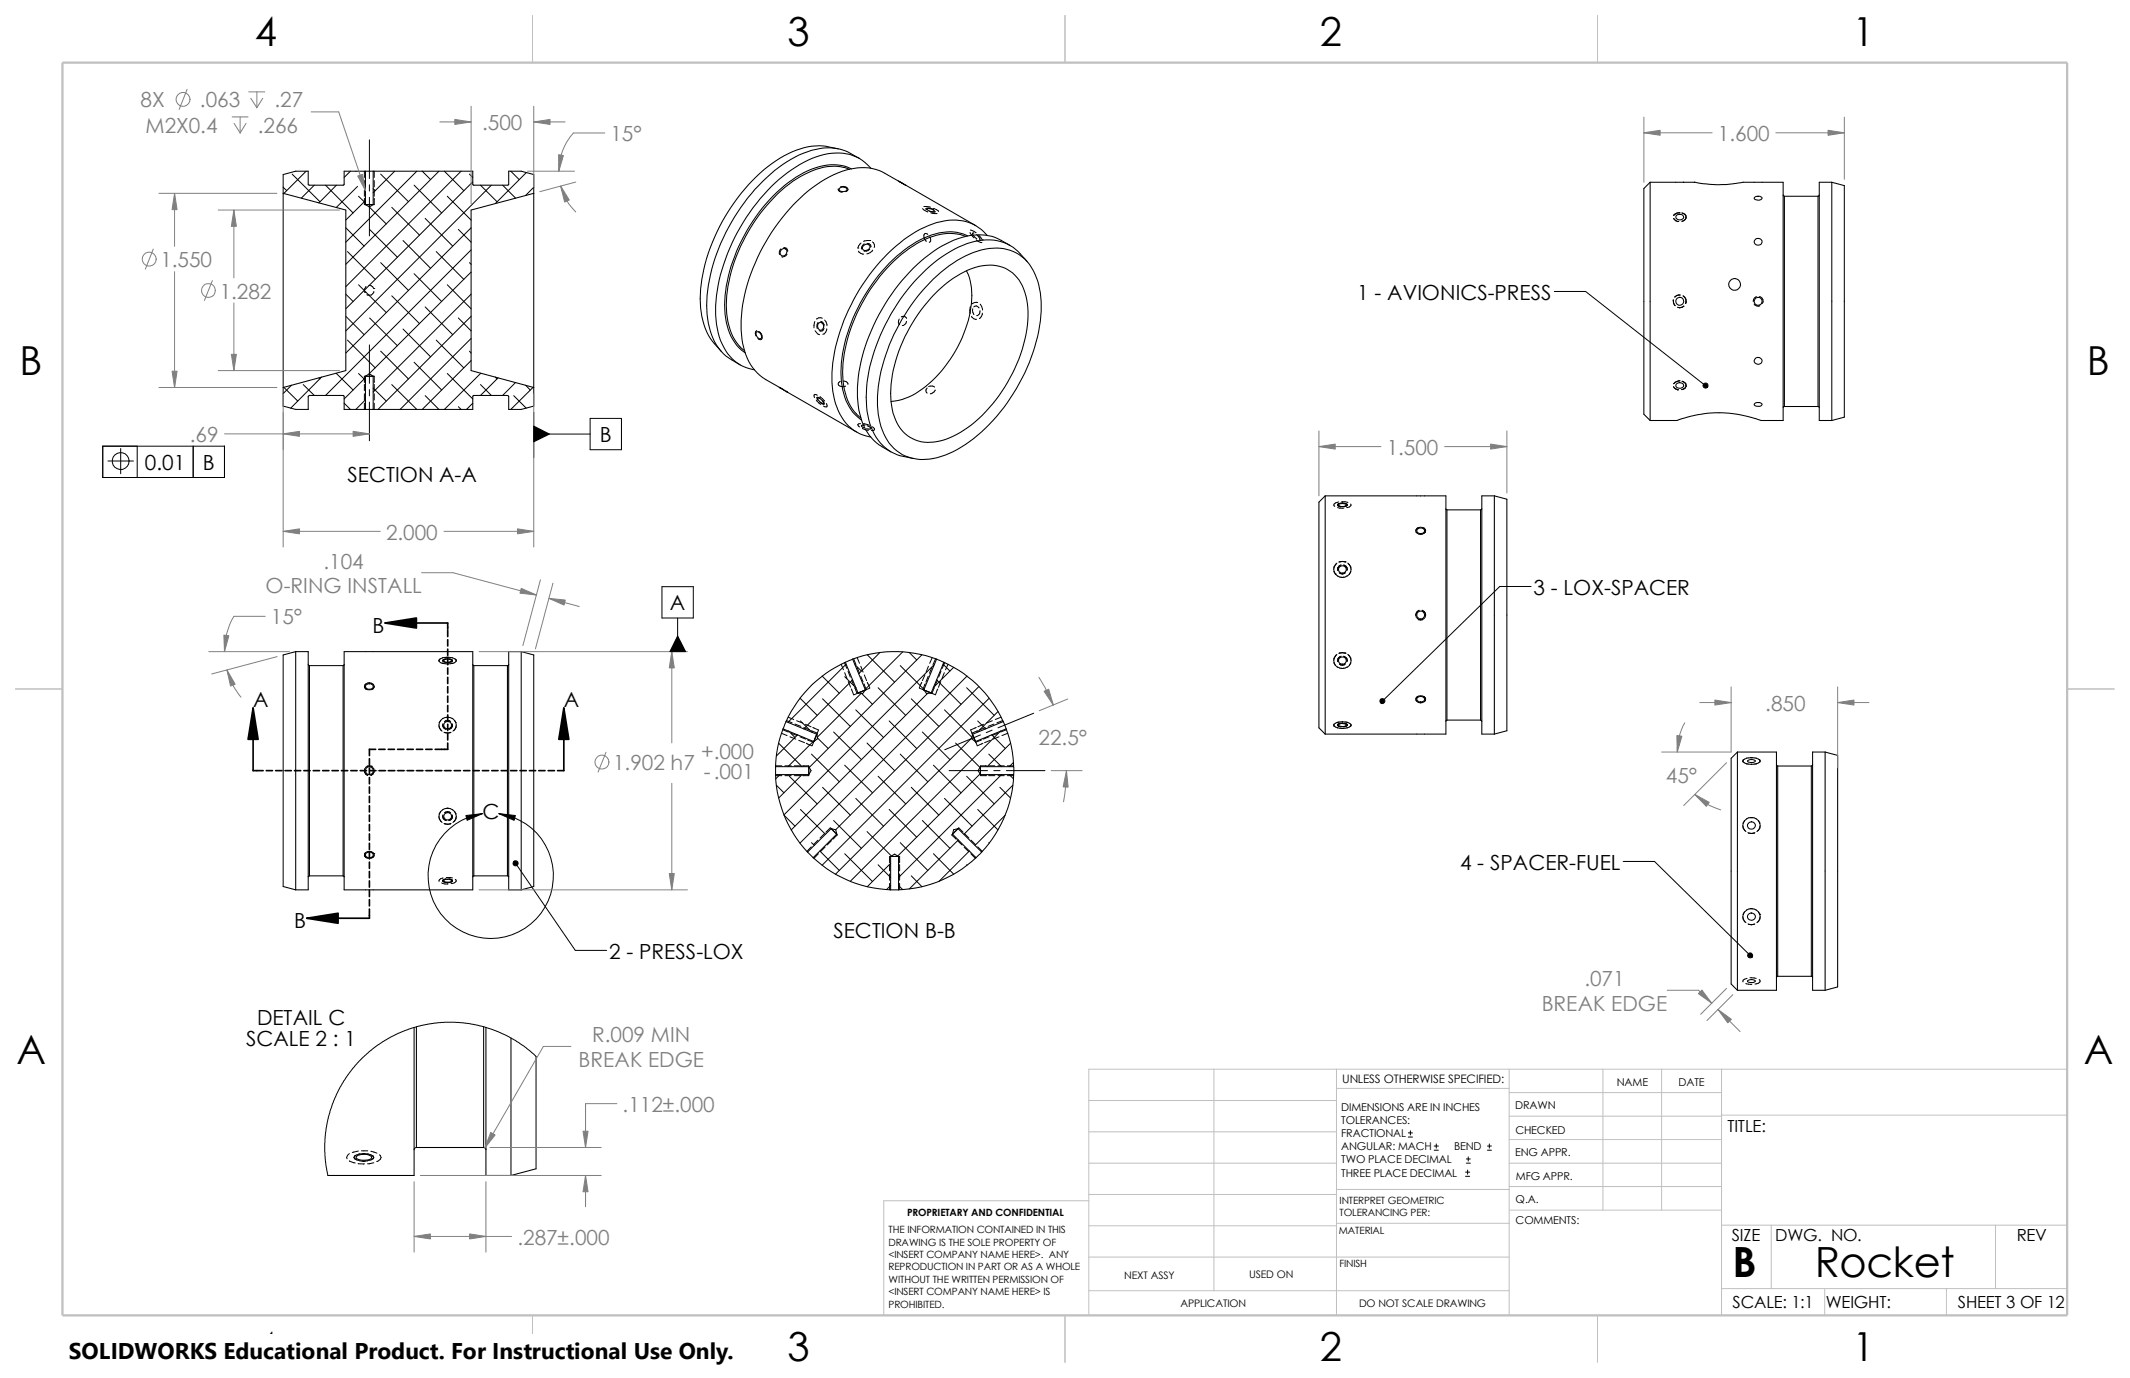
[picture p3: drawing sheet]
<svg xmlns="http://www.w3.org/2000/svg" width="432mm" height="279mm" viewBox="0 0 432 279" stroke-linecap="round" stroke-linejoin="round" font-family="sans-serif">
<g fill="none" stroke="#c0c0c0" stroke-width=".2">
<path d="M74.9 156.3h6M81.5 156.3h9.3M246.1 216.8v44.9M270.9 216.8v49.9M305.9 216.8v49.9M325 216.8v28.6M336.8 216.8v28.6M349 216.8v49.9M419.1 216.8h-198.4v49.9M220.7 223.1h50.2M220.7 235.8h50.2M220.7 229.5h50.2"/>
<path d="M270.9 220.7h35M305.9 235.8h43.1M305.9 221.5h43.1M305.9 226.3h43.1M305.9 231.1h43.1M349 226.1h70.1M220.7 243.5h-41.5v23.2M220.7 254.9h85.2M220.7 242.2h50.2M220.7 248.5h50.2M270.9 241.2h35.1M270.9 248h35.1"/>
<path d="M305.9 240.6h43.1M306 245.4h43M349 248.4h70.1M359.1 248.4v12.9M404.5 248.4v12.9M220.7 261.7h85.2M349 261.3h70.1M369.9 261.3v5.4M394.6 261.3v5.4"/>
</g>
<path d="M107.9 3.1v9.6M215.9 3.1v9.6M323.8 3.1v9.6M3.1 139.7h9.6M419.1 139.7h9.5M107.9 266.7v9.5M215.9 266.7v9.5M323.8 266.7v9.5" fill="none" stroke="#c0c0c0" stroke-width=".21"/>
<path d="M12.7 12.7h406.4v254h-406.4z" fill="none" stroke="#c0c0c0" stroke-width=".47"/>
<g fill="none" stroke="#000" stroke-width=".21">
<path d="M57.4 39.2v39.4M57.4 39.2l12.7 3.4v32.5l-12.7 3.5M74.1 34.7h-4.3v2.7l-.2 .1h-6.9l-.2-.1v-2.7h-2.6l-2.5 .7v3.8M74.1 34.7v6.8M74.1 34.7h1.5M75.6 34.7h20.2v2.7l.2 .1h6.9l.2-.1v-2.7h2.6l2.5 .7v3.8M75.6 34.7v6.8M108.2 39.2l-12.7 3.4v32.5l12.7 3.5M108.2 39.2v39.4M169.9 30.2a13.6 13.6 0 0 0-11.7 1.8 36.7 36.7 0 0 0-14.2 18.2 27.1 27.1 0 0 0-1.7 14 12.3 12.3 0 0 0 3.9 7M170.2 38.2a1.07 1.07 0 0 1 1.5 .2 .89 .89 0 0 1-.8 .5 .89 .89 0 0 1-.8-.5zM172.2 34.3a10.6 10.6 0 0 0-9.1 1 30.6 30.6 0 0 0-12 12.7 29.1 29.1 0 0 0-3.8 15.6 10 10 0 0 0 3.7 7.5"/>
<path d="M172.6 34.2a9.9 9.9 0 0 0-8.9 .4 30.5 30.5 0 0 0-13.4 14.2 27.8 27.8 0 0 0-3.2 15.7 9.8 9.8 0 0 0 4 7M174.2 32.1a10.5 10.5 0 0 0-7.3-2.1 22.3 22.3 0 0 0-13.1 7.6 37.8 37.8 0 0 0-10.5 24.3 13.9 13.9 0 0 0 3.3 9.8l1.1 .9 2.4 1.4M176.5 34.1a9 9 0 0 0-9.4-2.8 25.1 25.1 0 0 0-12.2 8.2 38.4 38.4 0 0 0-9.8 22.4 14.8 14.8 0 0 0 2.9 10.3 7.8 7.8 0 0 0 5 2.8M334.5 37h9a24.4 24.4 0 0 0 9.9 0h8.1v48.3h-4.5a24 24 0 0 0-17.1 0h-5.4M334.5 37l-1.3 1.2v45.8l1.3 1.3M334.5 37v48.3M361.5 39.5l.2 .3M361.7 39.8v42.6M361.7 39.8h6.9M368.6 39.8v42.6M368.8 39.5l-.2 .3M371.3 37v48.3"/>
<path d="M371.3 37l2.6 .6v47l-2.6 .7M371.3 37h-2.5v48.3h2.5M74.1 41.5l.8 .5 .7-.5M74.1 41.5h1.5M158.5 50.6a.69 .69 0 0 1 1 .1 .69 .69 0 0 1-.3 1 .68 .68 0 0 1-1-.1 .68 .68 0 0 1 .3-1zM175 49.8a.65 .65 0 0 1 1.1-.2 .65 .65 0 0 1-.2 1.1 .6 .6 0 0 1-.9 0 .6 .6 0 0 1 0-.9zM188 42.3a1.56 1.56 0 0 1 1.4 .5 1.33 1.33 0 0 1-1.5-.4zM189.2 56.6a21.3 21.3 0 0 1 11.3-6.2 8.6 8.6 0 0 1 9.9 6.5 25 25 0 0 1-1.4 15.6 36.2 36.2 0 0 1-14.9 18.6 12.4 12.4 0 0 1-10 1.6 9.1 9.1 0 0 1-5.7-7 25.4 25.4 0 0 1 1.5-14.7 40.3 40.3 0 0 1 9.3-14.4zM189.4 59.6a17.9 17.9 0 0 1 10.5-5.8 7.4 7.4 0 0 1 8.1 6.2 23.6 23.6 0 0 1-2.7 15.6 28.3 28.3 0 0 1-12.1 12.9 9.4 9.4 0 0 1-8.2 .4 8.3 8.3 0 0 1-4.2-6.6 25.4 25.4 0 0 1 3.6-15.9 32.1 32.1 0 0 1 5-6.8zM195.8 47.9a10.2 10.2 0 0 0-8.3 .7 29.7 29.7 0 0 0-12.8 13 29.1 29.1 0 0 0-3.8 15.7 10.2 10.2 0 0 0 3.6 7.5M195.9 54.9a12.6 12.6 0 0 1 .8 8.3 25.8 25.8 0 0 1-11.7 16.9l-2.1 .9-2.3 .4M196.2 47.8a9.5 9.5 0 0 0-8.1 .1 27.5 27.5 0 0 0-12.5 11.6 30 30 0 0 0-5 17.8 10.4 10.4 0 0 0 4.1 7.9"/>
<path d="M197.8 45.8l-18.4-10.7a11.1 11.1 0 0 0-10.4 .3 34.5 34.5 0 0 0-14.9 15.7 30.8 30.8 0 0 0-3.6 18.5 10.3 10.3 0 0 0 4.7 7.4l3.1 1.7M200.1 47.7a8.9 8.9 0 0 0-9.4-2.7 25.3 25.3 0 0 0-13 8.9 37.2 37.2 0 0 0-9 22.6 13.2 13.2 0 0 0 3.9 10.3l1.6 1.1 2.3 .7M204.8 49.8a11.2 11.2 0 0 0-12.2-.7 32.8 32.8 0 0 0-13.8 13.6 32.8 32.8 0 0 0-4.9 18.7 11.5 11.5 0 0 0 4.3 8.8l2.4 1.4M208.2 53l-1.4-1.5a9.1 9.1 0 0 0-9.1-2.6 25 25 0 0 0-12.3 8.2 39.3 39.3 0 0 0-9.7 21.5 16 16 0 0 0 2.4 10.7 8.3 8.3 0 0 0 5 3.2l2.1 .5M339.9 43.6a.79 .79 0 0 1 .9-.1 .79 .79 0 0 1 .4 .8 .82 .82 0 0 1-.9 .3 .82 .82 0 0 1-.5-.8zM355.7 40a1.04 1.04 0 0 1 1.5 .2 1 1 0 0 1-1.6 0zM355.8 48.6a.77 .77 0 0 1 1.1-.2 .77 .77 0 0 1 .2 1.1 .77 .77 0 0 1-1.1 .1 .62 .62 0 0 1-.2-1zM57.4 78.6v3.7l2.5 .7h2.6v-2.7l.2-.1h6.9l.2 .1v2.7h4.3M74.1 76.3v6.7M74.1 76.3l.8-.5 .7 .5M74.1 76.3h1.5M75.6 76.3v6.7"/>
<path d="M108.2 78.6v3.7l-2.5 .7h-2.6v-2.7l-.2-.1h-6.9l-.2 .1v2.7h-20.2M153.4 67.3a.88 .88 0 0 1 .8 .4 .88 .88 0 0 1 0 1 .95 .95 0 0 1-.8-1.4zM158.8 79l-.6-.4 15.5 9M165.9 65.6a.71 .71 0 0 1 1 .1 .71 .71 0 0 1-.1 1.1 .69 .69 0 0 1-.9-.1 .69 .69 0 0 1-.1-.9zM339.9 77.8a.89 .89 0 0 1 1.4 .4 .86 .86 0 0 1-.8 .5 .86 .86 0 0 1-.8-.6zM355.8 72.7a.76 .76 0 0 1 1.1-.2 .76 .76 0 0 1 .2 1.1 .76 .76 0 0 1-1.1 .1 .6 .6 0 0 1-.2-1zM74.1 83h1.5M165.8 80.7a1.35 1.35 0 0 1 1.1 1.1 1.47 1.47 0 0 1-1.1-1.1zM355.7 81.9a1.04 1.04 0 0 1 1.5 .1 1.08 1.08 0 0 1-1.6 0zM361.7 82.4l-.2 .2M361.7 82.4h6.9M368.6 82.4l.2 .2"/>
<path d="M268.6 100.5h24.5v48.3h-24.5M268.6 100.5l-1.2 1.3v45.8l1.2 1.2M268.6 100.5v48.3M271.4 102.2a1.36 1.36 0 0 1 1.5 .2 1.12 1.12 0 0 1-1.5 0zM287.3 107.4a.82 .82 0 0 1 .9-.3 .82 .82 0 0 1 .6 .7 .79 .79 0 0 1-1 .4 .79 .79 0 0 1-.5-.8zM293.1 103.2l.2 .2M293.3 103.4v42.6M293.3 103.4h6.8M300.1 103.4v42.6M300.4 103.2l-.3 .2M302.9 100.5h-2.5v48.3h2.5M302.9 100.5l2.6 .7v47l-2.6 .6"/>
<path d="M302.9 100.5v48.3M59.9 132.1h2.6v48.3h-2.6M59.9 132.1l-2.5 .7v46.9l2.5 .7M59.9 132.1v48.3M62.5 134.7l.2 .3M62.7 135h6.9M62.7 135v42.6M69.6 135v42.6M69.8 134.7l-.2 .3M69.8 132.1h26v48.3h-26zM74.1 139a.79 .79 0 0 1 1-.4 .79 .79 0 0 1 .5 .8 .82 .82 0 0 1-.9 .3 .82 .82 0 0 1-.6-.7zM90 133.9a1.36 1.36 0 0 1 1.5 0 1.02 1.02 0 0 1-1.5 0z"/>
<path d="M95.8 134.7l.3 .3M96.1 135v42.6M96.1 135h6.8M102.9 135v42.6M103.1 134.7l-.2 .3M105.7 132.1l2.5 .7v46.9l-2.5 .7M105.7 132.1h-2.6v48.3h2.6M105.7 132.1v48.3M171.4 134.3l2.5 6.2M171.4 134.3a23.9 23.9 0 0 0-12.1 12M172.8 133.6a24.4 24.4 0 0 1 17.1 0M172.8 133.6l-1.4 .7"/>
<path d="M172.8 133.6l2.6 6.3M175.4 139.9l-1.5 .6M175.4 139.9l-.5 .7-1-.1M187.3 139.9l1.5 .6M187.3 139.9l.5 .7 1-.1M189.9 133.6l1.4 .7M189.9 133.6l-2.6 6.3M191.3 134.3a23.9 23.9 0 0 1 12.1 12M191.3 134.3l-2.5 6.2M157.2 157.1a24.2 24.2 0 0 0 6.5 15.7M157.2 155.4v1.7M157.2 155.4h6.8"/>
<path d="M157.2 157.1h6.8M158.7 147.8a22.3 22.3 0 0 0-1.5 7.6M158.7 147.8l6.3 2.6M159.3 146.3l6.3 2.6M159.3 146.3l-.6 1.5M164 155.4l.4 .9-.4 .8M164 155.4v1.7M165.6 148.9l.1 .9-.7 .6M165.6 148.9l-.6 1.5M197.1 148.9l-.1 .9 .7 .6M197.1 148.9l.6 1.5M198.8 155.4h6.7"/>
<path d="M198.8 157.1h6.7M198.8 155.4l-.5 .9 .5 .8M198.8 155.4v1.7M203.4 146.3l.6 1.5M203.4 146.3l-6.3 2.6M204 147.8l-6.3 2.6M204 147.8a22.3 22.3 0 0 1 1.5 7.6M205.5 155.4v1.7M205.5 157.1a24.2 24.2 0 0 1-6.5 15.7M271.4 146.9a1.27 1.27 0 0 1 1.5 .1 1.21 1.21 0 0 1-1.5 .1zM287.3 141.5a.82 .82 0 0 1 .9-.3 .82 .82 0 0 1 .6 .8 .79 .79 0 0 1-1 .4 .79 .79 0 0 1-.5-.9zM293.3 146l-.2 .3"/>
<path d="M293.3 146h6.8M300.1 146l.3 .3M352.2 152.5h7.9v48.3h-7.9M352.2 152.5l-1.3 1.3v45.7l1.3 1.3M352.2 152.5v48.3M354.3 154.2a1.27 1.27 0 0 1 1.6 .1 1.31 1.31 0 0 1-1.7 0zM360.1 155.1l.3 .2M360.4 155.3v42.7M360.4 155.3h6.8M367.2 155.3v42.7M367.5 155.1l-.3 .2M370 152.5l2.5 .7v46.9l-2.5 .7"/>
<path d="M370 152.5h-2.5v48.3h2.5M370 152.5v48.3M62.7 177.6l-.2 .2M62.7 177.6h6.9M69.6 177.6l.2 .2M74.3 173a.79 .79 0 0 1 .9-.2 .79 .79 0 0 1 .4 .8 .82 .82 0 0 1-.9 .3 .82 .82 0 0 1-.6-.8zM90 178.5a1.2 1.2 0 0 1 1.5 .1 1.25 1.25 0 0 1-1.5 0zM96.1 177.6l-.3 .2M96.1 177.6h6.8M102.9 177.6l.2 .2M163.7 172.8l1.1 1.1M164.8 173.9a24.4 24.4 0 0 0 15.8 6.5"/>
<path d="M168.5 168l1.1 1.1M168.5 168l-4.8 4.8M168.5 168l.9 .2 .2 .9M169.6 169.1l-4.8 4.8M180.6 173.7v6.7M180.6 173.7l.8-.5 .8 .5M180.6 173.7h1.6M182.2 173.7v6.7M193.1 169.1l4.8 4.8M194.2 168l-1.1 1.1M194.2 168l4.8 4.8M194.2 168l-.9 .2-.2 .9"/>
<path d="M197.9 173.9a24.4 24.4 0 0 1-15.7 6.5M199 172.8l-1.1 1.1M180.6 180.4h1.6M354.3 198.8a1.27 1.27 0 0 1 1.6 .2 1.31 1.31 0 0 1-1.7-.1zM360.4 198l-.3 .2M360.4 198h6.8M367.2 198l.3 .2M83.9 208.3v30h-17.4M84.4 208.2v24.5M98 208.2v24.5M98.5 208.3v30h5.1M103.6 210.5v27.8"/>
<path d="M108.7 214.2v22.8l-5.1 1.3M72.3 234.5a2.84 2.84 0 0 1 3 0l.1 .2a2.65 2.65 0 0 1-2.9 .3l-.2-.1zM84.4 232.7l-.3 .1-.2 .3M84.4 232.7h13.6M98 232.7l.4 .1 .1 .3"/>
<circle cx="351.7" cy="57.7" r="1.19"/>
<circle cx="340.5" cy="61.1" r=".8"/>
<circle cx="356.4" cy="61.1" r=".8"/>
<circle cx="272.1" cy="115.4" r=".77"/>
<circle cx="272.1" cy="133.9" r=".77"/>
<circle cx="288" cy="124.7" r=".81"/>
<circle cx="74.9" cy="156.3" r=".81"/>
<circle cx="90.8" cy="147.1" r=".77"/>
<circle cx="90.8" cy="165.5" r=".77"/>
<circle cx="355" cy="167.4" r=".78"/>
<circle cx="355.1" cy="185.9" r=".77"/>
</g>
<g fill="none" stroke="#000" stroke-width=".2">
<path d="M57.4 38l.7 .7M59.2 35.3l5.7 5.6M62.1 34.7l-4.6 4.5M63.7 37.5l-2.6 2.7M66 37.5l5.6 5.7M68.2 37.5l-3.6 3.6M71 34.7l-1.2 1.3M72.1 34.8h.1M72.5 37.8l-4.3 4.3M72.7 39.8l1.4 1.3M73.9 34.7v1.3M73.9 36.6v1.3"/>
<path d="M73.9 38.5v1.3M74.9 28.4v7.8M74.9 37.5v1.2M75.6 38.3l.5 .4M75.9 34.7v1.3M75.9 36.6v1.3M75.9 38.5v1.3M77.2 35.3l5.6 5.6M80 34.7l-4.4 4.4M83.9 37.5l5.6 5.7M84.5 34.7l-14.4 14.4M85.6 34.7l1.7 1.7"/>
<path d="M89 34.7l-18.9 18.9M90.1 34.7l3.9 4M90.7 39.8l4.8 4.8M93.5 34.7l-23.4 23.4M95.2 35.3l.6 .7M95.8 36.9l-25.7 25.7M97.4 37.5l3.4 3.4M99.6 37.5l-29.5 29.6M101.9 37.5l2.6 2.7M103.5 34.7l1.7 1.7M106.7 35l-6.3 6.3M108.2 38l-1.6 1.6"/>
<path d="M169.9 38.3v.1a.69 .69 0 0 0 .9 .5M170.4 37.9l.1-.1a.84 .84 0 0 1 .9 0 .84 .84 0 0 1 .4 .8l-.4 .3M182.1 36.7l1.2 .7M182.6 37l1.1 .6M70.1 59.6l1.5 1.5M70.1 46.2l3.7 3.7M70.4 51l5.7 5.6M72.7 57.7l5.6 5.7M73.9 40.2v1.3h2v-1.3M74 59.3h.1M74.1 40.7l-4 3.9M74.2 58.1a1.06 1.06 0 0 0-.2 1.2"/>
<path d="M74.8 57.9a.98 .98 0 0 1 1 .6M74.8 42l3.5 3.4M74.9 40v7.8M74.9 46.5l5.7 5.7M75.8 58.5h.1M75.8 59.1a.88 .88 0 0 1-1.4 .6M77.2 53.3l5.6 5.6M79.4 60l5.6 5.6M79.4 42l5.6 5.7M81.7 48.8l5.6 5.6M83.9 55.5l5.6 5.6M86.2 44.3l5.6 5.6"/>
<path d="M88.4 51l5.6 5.6M90.7 57.7l4.8 4.9M92.9 46.5l2.6 2.6M95.2 53.3l.3 .3M95.5 46.2l-25.4 25.4M95.5 50.7l-29.5 29.5M95.5 55.2l-20.7 20.6M95.5 59.6l-19.9 19.9M97.5 42.1h.1M158.3 50.5a1.18 1.18 0 0 0-.3 1.1M158.9 50.2a.69 .69 0 0 1 .8 .8M159.6 51.6a1.1 1.1 0 0 1-1.1 .5"/>
<path d="M173.9 50.3h.1M174 50.9a1.21 1.21 0 0 0 1.1 .6M174.5 49.3l-.4 .5-.2 .5M175.2 49.5a.99 .99 0 0 0-.5 1M175.2 49.4v.1M175.8 49.4a.61 .61 0 0 1 .7 .7M176.3 48.8h.1M176.3 48.8l-1.3 .1M176.3 50.5a1.1 1.1 0 0 1-1.2 .4M176.9 49.1a.88 .88 0 0 1 .3 1.1M176.9 50.7a1.7 1.7 0 0 1-1.2 .8M187 42.3l1.1 .7"/>
<path d="M187.3 41.9l1.3 .1M188.1 47.5l-.6-.1a1.16 1.16 0 0 0 .3 1.5M188.4 42.8l.7 .2 .5-.1M188.5 48a.7 .7 0 0 1-.1 1.1M188.7 43.1l1.2 .2M189.1 42.5l-.5-.3a.78 .78 0 0 0-.9 .2l.1 .1M189.2 42.2l1.1 .7M196.6 47.2l.8 1M196.8 46.7l1.1 .5M197.4 47.2l-.3 .1 .1 .2 .8 .9M197.9 48.6l.9 .5h.3M198 47.6l.6 .7v.3"/>
<path d="M198.4 47.6l.7 1M199.1 48.6h.1M315.1 59.1h6.3l24.3 19.1M339.3 44.3a1.14 1.14 0 0 0 1 .6M340.4 43.1h.1M340.4 43.1l-.8 .3-.3 .3M340.6 59.8a1.13 1.13 0 0 0-1.1 .4M341 43.2a.85 .85 0 0 1 .8 .8 .85 .85 0 0 1-.8 .9M341.2 60a1.16 1.16 0 0 1 .5 1.6M57.5 78.5l2.9 2.8M59.1 78.1l-1.7 1.7M61.5 78l2.2 2.2"/>
<path d="M64.6 76.6l.3 .2M65.2 76.5l-6.3 6.3M68.2 75.7l3.4 3.4M70.1 64.1l3.7 3.8M70.4 69l5.7 5.6M72.7 75.7l1.4 1.4M73.9 77.6v-1.3h2v1.3M73.9 77.9v1.3M73.9 79.8v1.3M74.1 76.6l-4.3 4.3M74.9 69.9v7.8M74.9 79v1.3"/>
<path d="M74.9 64.5l5.7 5.6M75.6 78.7l2.7 2.6M75.9 77.9v1.3M75.9 79.8v1.3M77.2 71.2l5.6 5.6M79.4 78l5.1 5M81.7 66.7l5.6 5.6M83.9 73.4l5.6 5.7M86.2 62.2l5.6 5.7M88.4 69l5.6 5.6M90.7 75.7l5.1 5.2M92.9 64.5l2.6 2.6"/>
<path d="M95.2 71.2l.3 .4M95.5 64.1l-18.9 18.9M95.5 68.6l-14.4 14.4M95.5 73.1l-9.9 9.9M97.4 78l2.2 2.2M97.5 75.7l-7.4 7.3M100.4 76.5l.4 .3M101 76.6l-3.6 3.6M104.5 77.6l-2.6 2.6M106.6 78.1l.9 1M108.1 78.5l-4.6 4.5M153.4 67.1h-.1a.84 .84 0 0 0-.1 1"/>
<path d="M154 67.3a1.19 1.19 0 0 1 .3 1.5l-.2 .1-.5-.3M158 78.5l.1 .1zM158.1 78.6l.7 .4M158.1 78.6h.1M158.7 79l.9 .5M159.4 79.3l.2 .2M159.6 79.5h.1M165.2 65.2l-.2 1.3M165.2 67.1l.7 .7 .3 .1M165.8 65.4l-.2 .7 .1 .5M165.8 65.4h.1M166.4 65.2a.9 .9 0 0 1 .6 .9"/>
<path d="M166.7 64.5a1.04 1.04 0 0 0-1.2 .2M167 66.5a.64 .64 0 0 1-.9 .6M167.2 64.9l.3 .4 .1 .7M167.6 66.7a1.13 1.13 0 0 1-.8 1.1M170.3 77.3a.52 .52 0 0 0-.3 .8 1.31 1.31 0 0 0 1.4 .2M171 77.3a.75 .75 0 0 1 .9 .6M182.3 64.7a.82 .82 0 0 0 .1 1.1M182.7 64.3a.71 .71 0 0 1 1.1 .3M183.8 65.2a.95 .95 0 0 1-.9 .8M188 78.7a.67 .67 0 0 0 0 1M188.3 78.4a1.1 1.1 0 0 1 1.1 .1M189.6 79.1a1.09 1.09 0 0 1-1 .7"/>
<path d="M196.7 62.2l-.1 .7 .1 .6M196.9 64.1a1.01 1.01 0 0 0 1.1 .6M197.2 62.6l-.1 .4 .3 .8M197.4 62.2a.62 .62 0 0 1 1.1 .2M198.2 61.3a1.29 1.29 0 0 0-1.2 .3M198.6 63a.77 .77 0 0 1-.6 1M198.7 61.7l.3 .4 .2 .8M199.1 63.5a1.15 1.15 0 0 1-.6 1.1M339.2 60.8l.1 .6 .3 .6M339.3 78.4l.4 .5 .6 .1M340.4 77.2h.1M340.4 77.2l-.8 .3-.3 .3"/>
<path d="M340.9 79h.1M341 77.3a.85 .85 0 0 1 .8 .9 .85 .85 0 0 1-.8 .8M341.3 62.1l-.8 .3-.4-.1M341.3 62.1h.1M355.6 61.7a.97 .97 0 0 0 1.1 .3M356.1 60.2a.97 .97 0 0 0-.7 .9M356.7 60.1a.93 .93 0 0 1 .6 1.5M20.8 90.5h24.7v6.3h-24.7zM21.9 93.5h5.2M24.5 90.9v5.2M27.8 90.5v6.3M39.2 90.5v6.3"/>
<path d="M69.8 81.7l1.2 1.3M73.9 81.7v1.3M74.1 81.1l-2 1.9M74.9 81.5v7.9M75.9 81.7v1.3M86.2 80.2l2.8 2.8M92.9 82.5l.6 .5M95.8 81.7l-1.2 1.3M104.1 80.2l2.6 2.6M108.2 88h11.4M108.2 83.6v9.2M119.6 84.8h6.4v6.4h-6.4z"/>
<path d="M165.1 80.6h.1M165.5 81.1l.9 .9M165.7 80.1l-.5-.1-.1 .1v.5M166.2 80.4l.9 .9M166.2 80.8l-.5-.2 .1 .5M166.8 81.2l.2 .5v.3l-.4-.1-.4-.4M167.5 81.8l.1 .7-.7-.2M174.4 85.9h.1M174.4 85.9l-.5 .2 .4 .5M174.8 86.9l1.2 .3M175 85.9l1.3 .3M175.2 86.2h.1"/>
<path d="M175.2 86.2l-.6 .2 .5 .3M175.8 86.3l.8 .5a.68 .68 0 0 1-.9 .1M176.8 86.5l.5 .6-.6 .2M134.2 119h6.3v6.3h-6.3zM270.4 115.9l.1 .1M270.5 114.9v1.1M270.5 116l.2 .4M270.5 114.9l-.1 .3M270.7 116.4h.1M270.7 114.5l-.2 .4M270.7 116.4l.5 .4M270.9 114.3l-.2 .2"/>
<path d="M271 114.2l-.3 .3M271.1 102.9l1.3 .1M271.1 115.4l.1 .2M271.1 115.4l.1 .3M271.2 116.8l.9 .3M271.2 102.2l.9-.2a.96 .96 0 0 1 1 .4l-.3 .3M271.2 102.2v.3l.5 .2M271.4 101.8a.81 .81 0 0 0-.9 .8l.1 .1M271.4 102.1l-.2 .1M271.4 114.8l-.3 .6M271.5 116.1l.2 .2M271.5 116.2l.2 .1"/>
<path d="M271.6 113.9h.1M271.6 113.9l-.2 .1M271.6 113.9h1.1M271.7 114.6l-.3 .2M271.7 102.7h.1M271.7 102.7h.2M271.7 116.3h.8M271.8 117l.3 .1M271.9 114.6l-.5 .2M272 101.7l1.3 .2M272 102h.2M272.3 114.6a.96 .96 0 0 1 .8 .8"/>
<path d="M272.4 117l-.3 .1M272.7 113.9h.1M272.7 113.9l.1 .1M272.7 116.2l-.2 .1M272.8 116.1l-.3 .2M272.8 102.7h-.5M272.8 102.7h-.3M273 116.8l-.9 .3M273.1 115.4l-.1 .3M273.1 115.4l-.1 .2M273.2 114.2l.6 .7M273.5 116.4h.1"/>
<path d="M273.6 116.4l-.6 .4M273.8 114.9l.1 .3M273.8 115.9v.1M273.8 116l-.2 .4M273.8 114.9v1.1M273.8 102.2l.1 .2a.88 .88 0 0 1-.9 .5M287.1 107.9l.5 .4h.4M287.3 107.1l-.3 .5 .1 .3M287.4 107l-.1 .1M287.8 108.3h.2M288 106.9l-.7 .2M288 106.9l.7 .2"/>
<path d="M288.2 108.3h-.2M288.5 107l.2 .1M288.7 107.1l.3 .5-.1 .3M288.9 107.9l-.5 .4h-.4M288.9 107.9h.1M288.9 107.9l-.1 .1M310.4 118.9h-6.4l-23.8 23.3M74 138.9l-.1 .3 .3 .5M74 138.9a.97 .97 0 0 1 1.1-.5 .97 .97 0 0 1 .7 1l-.2 .3M74.1 138.7l-.1 .2M74.2 139.7l.6 .2M74.2 139.7h.1"/>
<path d="M74.6 138.5h.5M75.6 139.7h-.2M75.6 139.7l-.7 .2M89 133.9l.3 .5 .4 .1M89 133.9v.2M89.1 133.7l-.1 .2M89.2 133.6l-.1 .1M89.7 134.5h.3M89.7 134.5l1.1 .1M89.7 133.3h2M89.8 133.3l-.7 .4M89.8 134.1a1.73 1.73 0 0 0 1.9 0"/>
<path d="M89.8 134.1l.2 .1M90 133.7l-.3 .2 .1 .2M90.3 133.6l-.3 .1M90.4 133.3h.6M90.5 133.6l-.5 .1M90.6 134.6h.2M90.8 134.6h.1M90.9 133.6l.8 .2v.3M91.7 133.3l.7 .4M91.7 134.1l-.3 .1M91.8 134.5l-1 .1M91.8 134.5h-.4"/>
<path d="M91.9 134.5h-.1M92.2 133.6l.2 .1M92.4 133.7l.1 .2M92.5 133.9l-.1 .2M92.5 133.9l-.3 .5-.4 .1M137.4 125.3v6.8M166.7 137.1l3.4 3.4M170.5 134.7l.5 1.1M171.2 134.4l.5 1.1M171.2 137.2l2.3 2.2M171.2 136.4l.5 1.2M171.5 134.7l-11.7 11.7"/>
<path d="M171.9 136.1l.5 1.2M172 138.2l.4 1.1M172.6 139.7l.5 1.2M172.6 137.9l.5 1.1M172.8 137.8l-9.9 10M173.1 133.6l.4 1.1M173.3 139.4l.4 1.2M173.3 134.7l1.3 1.4M173.8 133.3l.4 1.2M173.8 135.3l.4 1.2M174.5 135.1l.5 1.2M174.5 137.1l.5 1.2"/>
<path d="M175.1 138.6l.5 1.2M175.2 136.9l.5 1.1M175.6 139.8l-1.8 .8M175.8 132.8l5.6 5.5M175.8 138.3l.5 1.2M176.3 139.5l-3.2 1.4M178 139.4l5.6 5.6M178.4 132.3l-4.3 4.3M182.5 135l4.8 4.8M183 132.2l-7.6 7.6M184.3 132.3l1.5 1.5M186.4 139.5l3.3 1.4"/>
<path d="M186.9 138.3l-.5 1.2M186.9 132.8l-22.9 22.8M187.5 136.9l-.5 1.1M187.6 138.6l-.5 1.2M188.2 137.1l-.5 1.2M188.2 135.1l-.5 1.2M188.9 135.3l-.5 1.2M189 133.3l-.5 1.2M189.4 134.7l-30.5 30.5M189.4 139.4l-.5 1.2-1.8-.8M189.7 133.6l-.6 1.1M189.9 137.8l4.9 5"/>
<path d="M190 137.9l-.4 1.1M190.1 139.7l-.4 1.1M190.7 138.2l-.5 1.2M190.8 136.1l-.5 1.2M191.2 134.7l1.4 1.4M191.4 136.4l-.4 1.2M191.5 134.4l-.5 1.1M192.2 134.7l-.5 1.1M193.3 135.3l-4.1 4.1M196 139.4l5.5 5.6M196 137.1l-33.8 33.8M198.5 139.2l-29.1 29"/>
<path d="M270.4 134.4l.3 .5M270.5 133.4l-.1 .3M270.5 133.4a1.5 1.5 0 0 0 .7 1.9M270.7 133l-.2 .4M270.9 132.8l-.2 .2M271 132.7l-.3 .3M271.1 133.9l.1 .2M271.1 133.9l.1 .3M271.2 135.3l.9 .3M271.4 133.3l-.3 .6M271.5 134.6l.2 .2M271.5 134.7l.2 .1"/>
<path d="M271.6 132.4h.1M271.6 132.4h1.1M271.6 132.4l-.2 .1M271.7 133.1l-.3 .2M271.8 135.5l.3 .1M271.9 133.1l-.5 .2M272.3 133.1a.96 .96 0 0 1 .8 .8M272.4 135.5l-.3 .1M272.7 132.4h.1M272.7 132.4l.1 .1M272.7 134.6l-.6 .3-.4-.1M273 135.3l-.9 .3"/>
<path d="M273.1 133.9l-.1 .3M273.1 133.9l-.1 .2M273.2 132.7l.6 .7M273.8 134.4v.1M273.8 133.4v1.1M273.8 134.5l-.2 .4M273.8 133.4l.1 .3M273.8 134.5l-.2 .4-.6 .4M287 124.7v.1M287 124.7l.1 .5M287.3 125.3l.3 .3M287.6 125.6h.1"/>
<path d="M287.6 123.8l-.3 .2-.3 .7M287.6 125.6h.8M287.7 123.7l-.1 .1M288.3 123.7l.1 .1M288.4 123.8l.3 .2 .3 .7M288.4 125.6h.1M288.7 125.3l-.3 .3M289 124.7l-.2 .5M289 124.7v.1M73.9 156.2v.1M73.9 156.3a.92 .92 0 0 0 .6 .9M74 155.8l-.1 .5"/>
<path d="M74.4 155.4h.1M74.5 155.4h.8M74.5 155.4l-.4 .2M75.3 155.4h.1M75.3 155.4l.3 .2M75.7 155.8l.2 .5M75.8 156.2l.1 .1M75.9 156.3a.9 .9 0 0 1-.8 .9M89 147.2l.1 .3M89.1 146.5v1M89.1 147.5l.5 .8M89.1 146.5l-.1 .1"/>
<path d="M89.3 146v.1M89.3 146.1l-.2 .4M89.7 147l.3 .7M89.8 146.8l-.1 .2M89.8 145.6l-.5 .5M90 148.5h.2M90 147.7l.5 .2M90 147.7l.3 .1M90.2 148.5h.1M90.2 148.5h1.1M90.3 146.2h.8M90.3 146.2l-.1 .1"/>
<path d="M90.3 146.2l-.2 .1M90.8 145.4l.9 .3M90.8 145.4l-1 .3M90.8 145.4l-.4 .1M91.1 146.2l.2 .1M91.3 148.5h.1M91.4 148.5h-.1M91.4 147.7l-.5 .2M91.4 147.7l-.3 .1M91.6 145.6l.8 .9M91.7 146.8v.2M91.7 147l-.3 .7"/>
<path d="M92.2 148l-.4 .3M92.2 148l-.3 .1M92.4 146.5v.1M92.4 147.5l-.2 .5M92.4 146.5v1M92.5 147.2l-.1 .3M157.2 155.3h1.3M157.2 157.3h1.3M157.4 159.2l1.5 1.5M157.9 150.7l4.7 4.7M158.1 157.1l-.8 .8M158.4 148.7l1.2 .4"/>
<path d="M158.7 148l1.1 .4M159.1 155.3h1.3M159.1 157.3h1.3M159.4 146.1l1.2 .5M159.8 145.4l1.1 .5M159.9 148.2l1.3 1.3M160 157.4l5.7 5.6M160.1 149.4l1.2 .5M160.4 148.7l1.2 .4M161 155.3h1.3M161 157.3h1.3M161.2 146.8l1.1 .5"/>
<path d="M161.5 146.1l1.2 .5M161.7 149l-4.3 4.3M161.9 150.1l1.2 .5M162.2 141.6l3.5 3.4M162.2 149.4l1.1 .5M162.3 146.2l2.2 2.2M162.6 157.1l-4.7 4.7M162.7 155.3h1.3v2h-1.3M162.9 147.5l1.2 .5M163.3 146.9l1.1 .5M163.7 150l1.2 .5M164.5 148.2l1.2 .4"/>
<path d="M164.5 152.9l5.6 5.6M164.8 147.5l1.1 .5-1.3 3.2-1.2-.5M164.9 150.3l-5.2 5.1M165.7 148.7l-.8 1.8M165.7 149.6l2.2 2.2M166.8 141.7l5.6 5.6M166.8 159.6l5.6 5.7M169 148.4l5.6 5.6M171.2 155.2l5.7 5.5M173.5 143.9l5.6 5.6M174.6 140.6l-8.9 8.9M174.7 140.6l2.2 2.2"/>
<path d="M175.8 150.7l5.6 5.6M178 157.4l5.6 5.6M180.3 146.2l5.5 5.6M182.5 152.9l5.6 5.6M184.7 159.6l5.6 5.7M184.7 141.7l5.6 5.6M187 148.4l5.6 5.6M188 140.6l-27.6 27.7M189.2 155.2l5.6 5.5M191.5 143.9l5.5 5.6M192.4 156.3h7.8M193.7 150.7l5 4.9"/>
<path d="M196 157.4l5.5 5.6M197 149.6l-27.6 27.6M197.1 148.7l.7 1.8M197.9 147.5l-1.1 .5 1.3 3.2 1.2-.5M198.2 146.2l1.6 1.6M198.2 148.2l-1.1 .4M198.7 156.9l-16.7 16.7M198.8 149l-7.3 3M199 150l-1.2 .5M199.4 146.9l-1.2 .5M199.7 147.5l-1.1 .5M200 155.3h-1.2v2h1.2"/>
<path d="M200.4 155.3h1.3M200.4 157.3h1.3M200.4 152.9l2.6 2.5M200.5 149.4l-1.2 .5M200.5 141.6l-33.8 33.8M200.7 150.1l-1.1 .5M201 149l2.8 2.8M201.1 148l-1.2 .5M201.2 146.1l-1.2 .5M201.5 156.3h1.2M201.5 146.8l-1.2 .5M202.3 148.7l-1.2 .4"/>
<path d="M202.3 144.3l-4.1 4.1M202.3 155.3h1.3M202.3 157.3h1.3M202.5 149.4l-1.2 .5M202.7 159.6l2.2 2.2M202.9 148.2l-30.5 30.5M202.9 145.4l-1.1 .5M203 157.1l-20.8 20.8M203.3 146.1l-1.2 .5M204 156.3h7.8M204 148l-1.1 .4M204.2 155.3h1.3"/>
<path d="M204.2 157.3h1.3M204.3 148.7l-1.2 .4M204.6 157.1l.8 .8M204.9 150.7l-4.8 4.7M205.3 159.2l-9.9 10M205.4 154.6l-.8 .8M209.5 144.6l-7.2 3M270.4 147l.1 .2M270.4 146.9v.1M270.5 147.2l.7 .4M270.5 147.2l.1 .1M271.1 146.5l1-.2 1.1 .2"/>
<path d="M271.1 146.5h-.1M271.1 146.5l-.6 .3-.1 .2M271.1 147.6l1 .1M271.2 146.9a1.73 1.73 0 0 1 1.8 0M271.2 146.9l-.1 .1 .3 .3M271.4 146.7l-.2 .2M271.4 146.4l-.3 .1M271.4 147.3l.5 .1M271.4 147.3h.3M271.9 147.7h.2M272 146.3h.2M272.4 147.7h-.3"/>
<path d="M272.8 146.4l.4 .1M272.8 147.3l-.5 .1M272.8 147.3h-.3M272.9 146.7l.1 .2M273 146.9l.1 .1-.3 .3M273.1 147.6l-1 .1M273.2 146.5l.6 .3 .1 .2M273.2 146.5h.1M273.8 147.2l-.8 .4M273.8 147.2l-.1 .1M273.8 146.9l.1 .1M273.9 147l-.1 .2"/>
<path d="M287.1 142l.5 .5h.4M287.3 141.3l-.3 .5 .1 .3M287.4 141.2l-.1 .1M287.8 142.5h.2M288 141.1l-.7 .2M288 141.1l.7 .2M288.2 142.5h-.2M288.5 141.2l.2 .1M288.7 141.3l.3 .5-.1 .3M288.9 142v.1M288.9 142.1l-.5 .4h-.4M288.9 142.1l-.1 .1"/>
<path d="M353.3 154.3l.1 .2 .6 .4M353.3 154.3l.1 .2M353.4 154.1l-.1 .2M353.5 154l-.1 .1M353.9 154.8l.1 .1M354 154.9h.3M354 154.9l1 .1M354.1 153.7h1.9M354.2 153.7l-.8 .4M354.8 153.6h.5M355 154.9v.1M355.1 154.9l-.1 .1"/>
<path d="M355.9 153.7l.6 .2 .3 .4M356.1 154.9l-1.1 .1M356.1 154.9h-.3M356.2 154.8l-.1 .1M356.8 154.3l-.1 .2M356.8 154.3l-.1 .2-.6 .4M73.9 173.1h.1M74 173.1l-.1 .3 .3 .5M74 173.1a1.19 1.19 0 0 1 1.8 0M74.1 172.9l-.1 .2M74.2 173.9l.6 .1M74.2 173.9h.1"/>
<path d="M74.6 172.6h.5M75.6 173.9h-.2M75.6 173.9l-.7 .1M75.8 173.1h.1M75.8 173.1l.1 .3-.3 .5M89 165.7l.1 .3M89.1 166l.5 .8M89.1 165l-.1 .1M89.1 165v1M89.3 164.5l-.2 .5M89.3 164.5h.1M89.5 179l1.3 .2"/>
<path d="M89.7 165.5l.3 .7M89.8 165.2l-.1 .3M89.8 165.3l-.1 .2M89.8 178.7l1 .3M89.8 178l-.7 .4-.1 .3M89.8 178.7l.2 .1M90 167h.2M90 178.3l-.2 .1v.3M90 166.2l.5 .2M90 166.2l.3 .1M90.2 167h.1M90.2 167h1.1"/>
<path d="M90.3 178.2l-.3 .1M90.3 164.7h.8M90.3 164.7l-.1 .1M90.3 164.7l-.2 .1M90.5 177.9l1.2 .1M90.5 178.2l-.5 .1M90.6 178.9l.2 .1M90.8 163.9a1.91 1.91 0 0 0-1.5 .6M90.8 163.9h-.4M90.8 163.9a1.92 1.92 0 0 1 1.4 .6M90.9 178.9l-.1 .1M90.9 178.2l.8 .2v.3"/>
<path d="M91.1 164.7l.3 .1M91.1 164.7l.2 .1M91.3 167h.1M91.4 167h-.1M91.4 166.2l-.5 .2M91.4 166.2l-.3 .1M91.7 178.7l-.2 .1M91.7 165.3v.2M91.7 178.7l-.9 .3M91.7 165.2v.3M91.7 165.5l-.3 .7M92.1 164.5h.1"/>
<path d="M92.2 166.5l-.3 .1M92.2 164.5l.2 .5M92.2 166.5l-.4 .3M92.3 178.3l.2 .3a1.04 1.04 0 0 1-1.1 .6M92.4 165v1M92.4 166l-.2 .5M92.4 165v.1M92.5 165.7l-.1 .3M97.8 165a12.7 12.7 0 0 0-9.1 19.4 12.7 12.7 0 0 0 21.5 0 12.7 12.7 0 0 0-9.1-19.4M104.5 175l12.1 17.7h6.4M159 165.3l2.2 2.2M162.3 164.1l5 5.1"/>
<path d="M164.5 171.7l-.9 .9M164.5 170.9l.6 .5M165.8 170.3l-.9 1M165.9 173.1l-.9 .9M166.2 172.6l3.9 3.9M167.1 169l-.9 .9M167.3 171.7l-1 1M168.3 167.9l-.9 .8M168.4 167.9l1.4 1.4M168.6 170.4l-.9 .9M169 166.4l5.6 5.6M169.7 169.3l-.9 .9"/>
<path d="M171.2 173.1l5.7 5.6M173.5 161.9l5.6 5.6M175.8 168.6l4.9 5M178 175.3l2.6 2.6M180.3 164.1l5.5 5.7M180.3 174.9v-1.2h2.1v1.2M180.3 175.3v1.3M180.3 177.2v1.3M180.3 179.1v1.3M180.6 175l-4.8 4.8M180.6 179.5l-.9 .9M182.2 179.5l.8 .9"/>
<path d="M182.4 175.3v1.3M182.4 177.2v1.3M182.4 179.1v1.3M182.5 170.9l5.6 5.6M184.7 177.6l2.2 2.2M187 166.4l5.6 5.6M189.2 173.1l4.1 4.1M191.5 161.9l5.6 5.6M192.9 169.3l.9 .9M194.1 170.4l.9 .9M194.3 170.3l-10 10M195.2 168.7l-.8-.8-1.4 1.4"/>
<path d="M195.5 171.8l.9 .9M195.5 169l.9 .9M196 175.3v.1M196.5 172.6l-6.1 6.1M196.8 173.1l.9 .9M196.8 170.3l1 1M198.2 164.1l4.1 4.2M198.2 171.7l.9 .9M200.4 170.9h.1M203.8 165.3l-6.1 6.1M329.1 174.7h6.3l19.4 19M353.3 167.6l.1 .3"/>
<path d="M353.4 166.9v1M353.4 167.9l.5 .7M353.4 166.9h.1M353.7 166.4h.1M353.7 166.4l-.3 .5M354.1 166a2.15 2.15 0 0 1 1.9 0M354.2 166l-.5 .4M354.3 168.8l.7 .2 .6-.1M354.8 165.8h.5M355.6 168.9h.1M355.8 168.8l-.2 .1M355.9 166l.6 .4"/>
<path d="M356.4 166.4h.1M356.5 168.3l-.3 .3M356.5 166.4l.2 .5M356.5 168.3l-.2 .2M356.7 167.9l-.2 .4M356.7 166.9h.1M356.7 166.9v1M356.8 167.6l-.1 .3M353.3 186l.1 .4M353.4 185.4h.1M353.4 186.4l.3 .4M353.4 185.4v1"/>
<path d="M353.6 184.9l-.2 .5M353.7 186.8l.2 .3M353.7 186.8l.1 .2M353.9 199.4l1.2 .2M354.2 184.4l-.8 1M354.2 198.4l-.8 .3v.4M354.4 187.3l.6 .2 .6-.1M354.8 184.2h.2M354.8 198.2l1.2 .2M355 184.2l1 .3M355 184.2l.3 .1M355 184.2l-.9 .3"/>
<path d="M355.6 187.4h.1M355.7 187.3l-.1 .1M355.9 184.4l.6 .5 .2 .5M356.5 186.8l-.2 .2M356.5 186.8l-.3 .3M356.6 198.6l.2 .3a.98 .98 0 0 1-1 .6M356.7 185.4h.1M356.7 185.4v1M356.7 186.4l-.2 .4M356.8 186l-.1 .4M108.7 214.2l-2.4-2-1.9-1.3-2-1.1-2.5-1.1-1.8-.5-3.4-.7-4.6-.2-3.4 .3-3.9 1.1-2.1 .8-1.9 1-2.4 1.5-1.6 1.2-2.8 2.8-2.4 3.2-1.7 3.5-1.4 3.9-.6 3.8v4l.6 3.9M70.8 235.4l1.2 .4"/>
<path d="M70.8 233.9l-.4 .4-.1 .4 .1 .2M71.9 234.4l-.1 .3 .1 .2M71.9 234.9l.9 .4M71.9 234.4l-.1 .1M71.9 234.9l.3 .2M72.1 234.2l-.2 .2M72.6 235.9l1.3 .1M72.6 233.4l-1.2 .3M72.7 234l1-.1 1.1 .1M72.8 235.3l.9 .2M72.9 234l-1 .4M73.3 233.3h1.2"/>
<path d="M73.4 235.4l.3 .1M73.5 233.9h.5M74.1 235.4l-.4 .1M74.6 234l1 .4M74.7 235.3l-1 .2M75.2 233.4l1.2 .4M75.4 234.2l.2 .2M75.6 234.9l-.3 .2M75.6 234.4l.2 .3-.2 .2M75.6 234.9l-.9 .4M75.6 234.4l.1 .1M75.8 235.8l-1.3 .2"/>
<path d="M76.9 234.1l.4 .6-.2 .4-.7 .4M285.5 230.5h.8M285.5 229.7h.8M285.9 229.3v.8M290.7 233.2h.9M290.7 232.4h.9M291.2 231.9v.9M297.1 238.5h.8M297.1 237.7h.8M297.3 235.8h.8M297.3 235h.8M297.5 237.2v.9"/>
<path d="M297.6 234.6v.8M301.5 233.2h.8M301.5 232.4h.8M301.9 231.9v.9"/>
<circle cx="24.4" cy="93.5" r="1.71"/>
</g>
<g fill="none" stroke="#808080" stroke-width=".2">
<path d="M37.9 18.1l-1.6 4.1M50.4 18.6h3.3M50.8 19.9l1.3 1.9M52.1 18.6v3.2M53.3 19.9l-1.2 1.9M32.2 39.2h23.9M35.4 39.2v10.8M47.1 23.7h3.2M47.5 25l1.2 2M48.7 23.7v3.3M49.9 25l-1.2 2M63.1 22.7h5.6l5.4 16"/>
<path d="M89.2 24.7h6.3M95.5 21.5v19.8M106.9 34.7h9.6M108.2 21.5v16.4M108.2 24.7h6.4M113.7 37.7a11.7 11.7 0 0 0 3 5.3M116.7 36.9l-7.3 2M122.6 27h-6.4a11.5 11.5 0 0 0-2.9 7.7M333.2 23.7v13.3M333.2 26.9h13.9M360 26.9h13.9M373.9 23.7v12.7"/>
<path d="M31.1 50.5l-1.6 4.1M35.4 55.1v23.5M43.1 56.9l-1.7 4M44.2 42.6h24.6M47.4 42.6v13.7M32.2 78.6h23.9M44.2 75.1h24.6M47.4 61.4v13.7M57.4 79.8v31.1M108.2 79.8v31.1M45.5 88h29.4M267.4 87.4v13.1"/>
<path d="M267.4 90.6h12.6M292.9 90.6h12.6M305.5 87.4v12.5M57.4 107.7h19.7M85.5 116.1h6.3l17 4.5M90 107.7h18.2M109.6 117.6l-3.6 13.3M112.1 118.2l-3.6 13.4M42.3 132.1h16.4M46 135.8a14.2 14.2 0 0 0 2.9 5.6M53.8 125h-6.4a13.7 13.7 0 0 0-1.9 7.1M56.2 133.1l-13.3 3.6"/>
<path d="M97.1 132.1h42.3M111.3 121.3l6.1 1.7M136.2 132.1v18.5M210.6 137.3l1.2 2.1 1.7 3.6M350.9 139.3v13.2h-14.1M372.5 139.3v16.4M122.9 152.5l-1.7 4M136.2 158.8v21.6M213.1 156.3h6.3M216.2 156.3l-.1 2.3-.5 4M216.5 141.7l-5.8 2.4M341.5 146.6a11.9 11.9 0 0 0-1.5 5.9"/>
<path d="M344.6 142.5h6.3M350 154.6l-8.7 8.7M372.5 142.5h6.4M343.6 161.1a11.9 11.9 0 0 0 5.2 3.1M97.1 180.4h42.3M115.7 212.2h-5.5l-11.9 20.5M338 200.8h6.3l2.7 2.6M348.3 204.7l4.5 4.5M350 200.4l-5.2 5.3M351.3 201.7l-5.3 5.2M83.9 239.6v14.3M85.2 238.3h36.7"/>
<path d="M98.5 239.6v14.3M99.3 232.7h22.6M118.7 238.3v6.4M125.1 223.8h-6.4v8.9M83.9 250.7h19.8"/>
<circle cx="37.1" cy="20.2" r="1.41"/>
<circle cx="30.3" cy="52.5" r="1.41"/>
<circle cx="42.2" cy="58.9" r="1.41"/>
<circle cx="122" cy="154.5" r="1.41"/>
</g>
<g fill="#808080" stroke="#808080" stroke-width=".2">
<path d="M46.9 71.8h1l-.5 3.3z"/>
<path d="M47.4 42.6l.5 3.3h-1z"/>
<path d="M34.9 75.3h1l-.5 3.3z"/>
<path d="M35.4 39.2l.5 3.3h-1z"/>
<path d="M113.2 31.4l1 .1-.9 3.2z"/>
<path d="M113.7 37.7l1.7 2.9-.9 .4z"/>
<path d="M92.2 24.2l3.3 .5-3.3 .5z"/>
<path d="M108.2 24.7l3.3-.5v1z"/>
<path d="M72.5 35.7l1-.4 .6 3.4z"/>
<path d="M71.6 87.5l3.3 .5-3.3 .5z"/>
<path d="M57.4 88l3.3-.5v1z"/>
<path d="M57.4 107.7l3.3-.5v1z"/>
<path d="M104.9 107.2l3.3 .5-3.3 .5z"/>
<path d="M45.4 128.8l1 .1-.9 3.2z"/>
<path d="M46 135.8l1.7 2.9-1 .4z"/>
<path d="M111.3 121.3l3.3 .4-.3 1z"/>
<path d="M105.7 119.3l3.1 1.3-3.4-.3z"/>
<path d="M136.2 132.1l.5 3.3h-1z"/>
<path d="M135.7 177.1h1l-.5 3.3z"/>
<path d="M372.5 142.5l3.3-.6v1.1z"/>
<path d="M347.6 141.9l3.3 .6-3.3 .5z"/>
<path d="M339.9 149.1l1.1 .2-1 3.2z"/>
<path d="M343.6 161.1l2.9 1.6-.6 .8z"/>
<path d="M345 200.7l2 2.7-2.7-1.9z"/>
<path d="M348.3 204.7l2.7 2-.7 .7z"/>
<path d="M333.2 26.9l3.3-.5v1z"/>
<path d="M370.6 26.4l3.3 .5-3.3 .5z"/>
<path d="M216.2 156.3l.3 3.3h-1z"/>
<path d="M211.7 140.2l.9-.5 .9 3.3z"/>
<path d="M83.9 250.7l3.3-.5v1z"/>
<path d="M95.2 250.2l3.3 .5-3.3 .5z"/>
<path d="M118.2 229.4h1l-.5 3.3z"/>
<path d="M118.7 238.3l.5 3.3h-1z"/>
<path d="M99.5 229.6l.9 .5-2.1 2.6z"/>
<path d="M302.2 90l3.3 .6-3.3 .5z"/>
<path d="M267.4 90.6l3.3-.6v1.1z"/>
</g>
<g fill="#000" stroke="#000" stroke-width=".2">
<path d="M108.2 86.4l3.2 1.6-3.2 1.6zM137.4 128.9l1.6 3.2h-3.2zM94.4 165.4l3.4-.4-3.1 1.3zM101.1 165l3.4 .4-.3 .9z"/>
<path d="M345.4 77.9a.51 .51 0 0 1 .7-.1 .51 .51 0 0 1 .1 .7l-.5-.3 .5 .3a.51 .51 0 0 1-.8 .1 .51 .51 0 0 1 0-.7z" fill-rule="evenodd"/>
<path d="M279.9 141.8a.52 .52 0 0 1 .7 0 .52 .52 0 0 1 0 .7 .52 .52 0 0 1-.7 0l.3-.3-.3 .3-.2-.3z" fill-rule="evenodd"/>
<path d="M104.2 174.6a.51 .51 0 0 1 .8 .2 .51 .51 0 0 1-.5 .7 .51 .51 0 0 1-.4-.7l.1-.2 .3 .4z" fill-rule="evenodd"/>
<path d="M354.4 193.4a.52 .52 0 0 1 .7 0 .52 .52 0 0 1 .1 .7l-.4-.4 .4 .4a.52 .52 0 0 1-.7 0 .52 .52 0 0 1-.1-.7z" fill-rule="evenodd"/>
</g>
<g fill="none" stroke="#000" stroke-width=".34">
<path d="M78.1 126.3h12.7v1.3M90.8 127.8v1.3M90.8 129.7v1.3M90.8 131.6v1.3M90.8 133.5v1.3M90.8 135.4v1.3M90.8 137.3v1.3M90.8 139.2v1.3M51.3 143.6v12.7h2M54 156.3h1.2M55.9 156.3h1.2M57.8 156.3h1.3"/>
<path d="M59.7 156.3h1.3M61.6 156.3h1.3M63.5 156.3h1.3M65.4 156.3h1.3M67.3 156.3h1.3M69.2 156.3h1.3M71.1 156.3h1.3M73 156.3h1.3M74.9 153.8v1.3M74.9 155.7v1.3M74.9 157.6v1.3M74.9 159.6v1.2"/>
<path d="M74.9 156.3h1.3M76.2 151.9h-1.3v1.3M76.8 151.9h1.3M76.8 156.3h1.3M78.7 151.9h1.3M78.7 156.3h1.3M80.6 151.9h1.3M80.6 156.3h1.3M82.5 151.9h1.3M82.5 156.3h1.3M84.4 151.9h1.3M84.5 156.3h1.2"/>
<path d="M86.3 151.9h1.3M86.4 156.3h1.2M88.3 156.3h1.2M90.2 156.3h1.2M90.8 150.7v1.2h-2.6M90.8 141.1v1.3M90.8 143v1.3M90.8 144.9v1.3M90.8 146.9v1.2M90.8 148.8v1.2M92.1 156.3h1.2M94 156.3h1.2"/>
<path d="M95.9 156.3h1.3M97.8 156.3h1.3M99.7 156.3h1.3M101.6 156.3h1.3M103.5 156.3h1.3M105.4 156.3h1.3M107.3 156.3h1.3M109.2 156.3h1.3M111.1 156.3h1.3M114.3 143.6v12.7h-1.3M74.9 161.5v1.2M74.9 163.4v1.2"/>
<path d="M74.9 165.3v1.2M74.9 167.2v1.2M74.9 169.1v1.2M74.9 171v1.3M74.9 172.9v1.3M74.9 174.8v1.3M74.9 176.7v1.3M74.9 178.6v1.3M74.9 184.3v1.9h-12.7M74.9 180.5v1.3M74.9 182.4v1.3"/>
</g>
<path d="M78.1 126.3l6.3-1v2zM51.3 143.6l1 6.3h-2zM114.3 143.6l1 6.3h-2zM62.2 186.2l6.3-1v2z" fill="#000" stroke="#000" stroke-width=".34"/>
<path d="M14 270.6h135.1v8.8h-135.1z" fill="#fff"/>
<g font-size="8.5">
<text x="351.2" y="259">B</text>
<text x="367.9" y="258.8">Rocket</text>
</g>
<g font-size="8.1">
<text x="51.7" y="9.3">4</text>
<text x="159.6" y="9.3">3</text>
<text x="267.6" y="9.3">2</text>
<text x="375.5" y="9.3">1</text>
<text x="4" y="75.9">B</text>
<text x="423.1" y="75.9">B</text>
<text x="3.3" y="215.6">A</text>
<text x="422.4" y="215.6">A</text>
<text x="51.7" y="276">4</text>
<text x="159.6" y="276">3</text>
<text x="267.6" y="276">2</text>
<text x="375.5" y="276">1</text>
</g>
<text font-size="4.6" x="14" y="275.6">SOLIDWORKS Educational Product. For Instructional Use Only.</text>
<g font-size="4.2" fill="#808080">
<text x="28.5" y="21.8">8X</text>
<text x="40.5" y="21.8">.063</text>
<text x="55.7" y="21.8">.27</text>
<text x="29.5" y="26.9">M2X0.4</text>
<text x="52.3" y="26.9">.266</text>
<text x="97.7" y="26.4">.500</text>
<text x="123.8" y="28.7">15°</text>
<text x="348.3" y="28.6">1.600</text>
<text x="32.5" y="54.1">1.550</text>
<text x="44.5" y="60.5">1.282</text>
<text x="38.5" y="89.6">.69</text>
<text x="281.1" y="92.2">1.500</text>
<text x="78.3" y="109.4">2.000</text>
<text x="65.6" y="115.3">.104</text>
<text x="53.8" y="120.3">O-RING INSTALL</text>
<text x="54.9" y="126.6">15°</text>
<text x="357.9" y="144.1">.850</text>
<text x="142.1" y="153.9">+.000</text>
<text x="210.6" y="151.1">22.5°</text>
<text x="124.3" y="156.2">1.902 h7</text>
<text x="142.7" y="158">-.001</text>
<text x="337.7" y="158.8">45°</text>
<text x="321.2" y="199.9">.071</text>
<text x="312.5" y="205">BREAK EDGE</text>
<text x="120.1" y="211.3">R.009 MIN</text>
<text x="117.3" y="216.4">BREAK EDGE</text>
<text x="126.2" y="225.5">.112±.000</text>
<text x="104.9" y="252.3">.287±.000</text>
</g>
<g font-size="4.2">
<text x="275.1" y="60.8">1 - AVIONICS-PRESS</text>
<text x="121.6" y="89.7">B</text>
<text x="29.4" y="95.3">0.01</text>
<text x="41.1" y="95.3">B</text>
<text x="70.4" y="97.7">SECTION A-A</text>
<text x="135.8" y="123.8">A</text>
<text x="310.9" y="120.6">3 - LOX-SPACER</text>
<text x="75.5" y="128.3">B</text>
<text x="51.3" y="143.4">A</text>
<text x="114.3" y="143.4">A</text>
<text x="97.8" y="166.1">C</text>
<text x="296" y="176.4">4 - SPACER-FUEL</text>
<text x="59.6" y="188.2">B</text>
<text x="169" y="190.2">SECTION B-B</text>
<text x="123.5" y="194.4">2 - PRESS-LOX</text>
<text x="52.1" y="207.8">DETAIL C</text>
<text x="49.9" y="212">SCALE 2 : 1</text>
</g>
<g font-size="3.4">
<text x="350.2" y="229.5">TITLE:</text>
<text x="351.1" y="251.6">SIZE</text>
<text x="359.9" y="251.6">DWG. NO.</text>
<text x="408.9" y="251.7">REV</text>
<text x="351.2" y="265.2">SCALE: 1:1</text>
<text x="370.1" y="265.3">WEIGHT:</text>
<text x="396.9" y="265.2">SHEET 3 OF 12</text>
</g>
<text font-size="2.4" x="272.1" y="219.7">UNLESS OTHERWISE SPECIFIED:</text>
<g font-size="2.2">
<text x="327.8" y="220.2">NAME</text>
<text x="340.3" y="220.2">DATE</text>
<text x="271.9" y="225.3">DIMENSIONS ARE IN INCHES</text>
<text x="271.9" y="227.9">TOLERANCES:</text>
<text x="307.2" y="225">DRAWN</text>
<text x="271.9" y="230.6">FRACTIONAL</text>
<text x="271.9" y="233.3">ANGULAR: MACH</text>
<text x="294.8" y="233.3">BEND</text>
<text x="307.2" y="229.8">CHECKED</text>
<text x="271.9" y="235.9">TWO PLACE DECIMAL</text>
<text x="271.9" y="238.5">THREE PLACE DECIMAL</text>
<text x="307.2" y="234.5">ENG APPR.</text>
<text x="307.3" y="239.2">MFG APPR.</text>
<text x="307.3" y="244">Q.A.</text>
<text x="307.3" y="248.2">COMMENTS:</text>
</g>
<g font-size="2.1">
<text x="227.9" y="259.2">NEXT ASSY</text>
<text x="253.2" y="259.2">USED ON</text>
<text x="239.3" y="265">APPLICATION</text>
<text x="275.5" y="265.1">DO NOT SCALE DRAWING</text>
</g>
<g font-size="2">
<text x="271.6" y="244.1">INTERPRET GEOMETRIC</text>
<text x="180.1" y="250">THE INFORMATION CONTAINED IN THIS</text>
<text x="183.9" y="246.5">PROPRIETARY AND CONFIDENTIAL</text>
<text x="271.4" y="250.1">MATERIAL</text>
<text x="271.6" y="246.6">TOLERANCING PER:</text>
<text x="180.1" y="252.6">DRAWING IS THE SOLE PROPERTY OF</text>
<text x="180.1" y="255.1">&lt;INSERT COMPANY NAME HERE&gt;. ANY</text>
<text x="180.1" y="257.6">REPRODUCTION IN PART OR AS A WHOLE</text>
<text x="271.5" y="257">FINISH</text>
<text x="180.1" y="260.1">WITHOUT THE WRITTEN PERMISSION OF</text>
<text x="180.1" y="262.6">&lt;INSERT COMPANY NAME HERE&gt; IS</text>
<text x="180.1" y="265.2">PROHIBITED.</text>
</g>
</svg>
